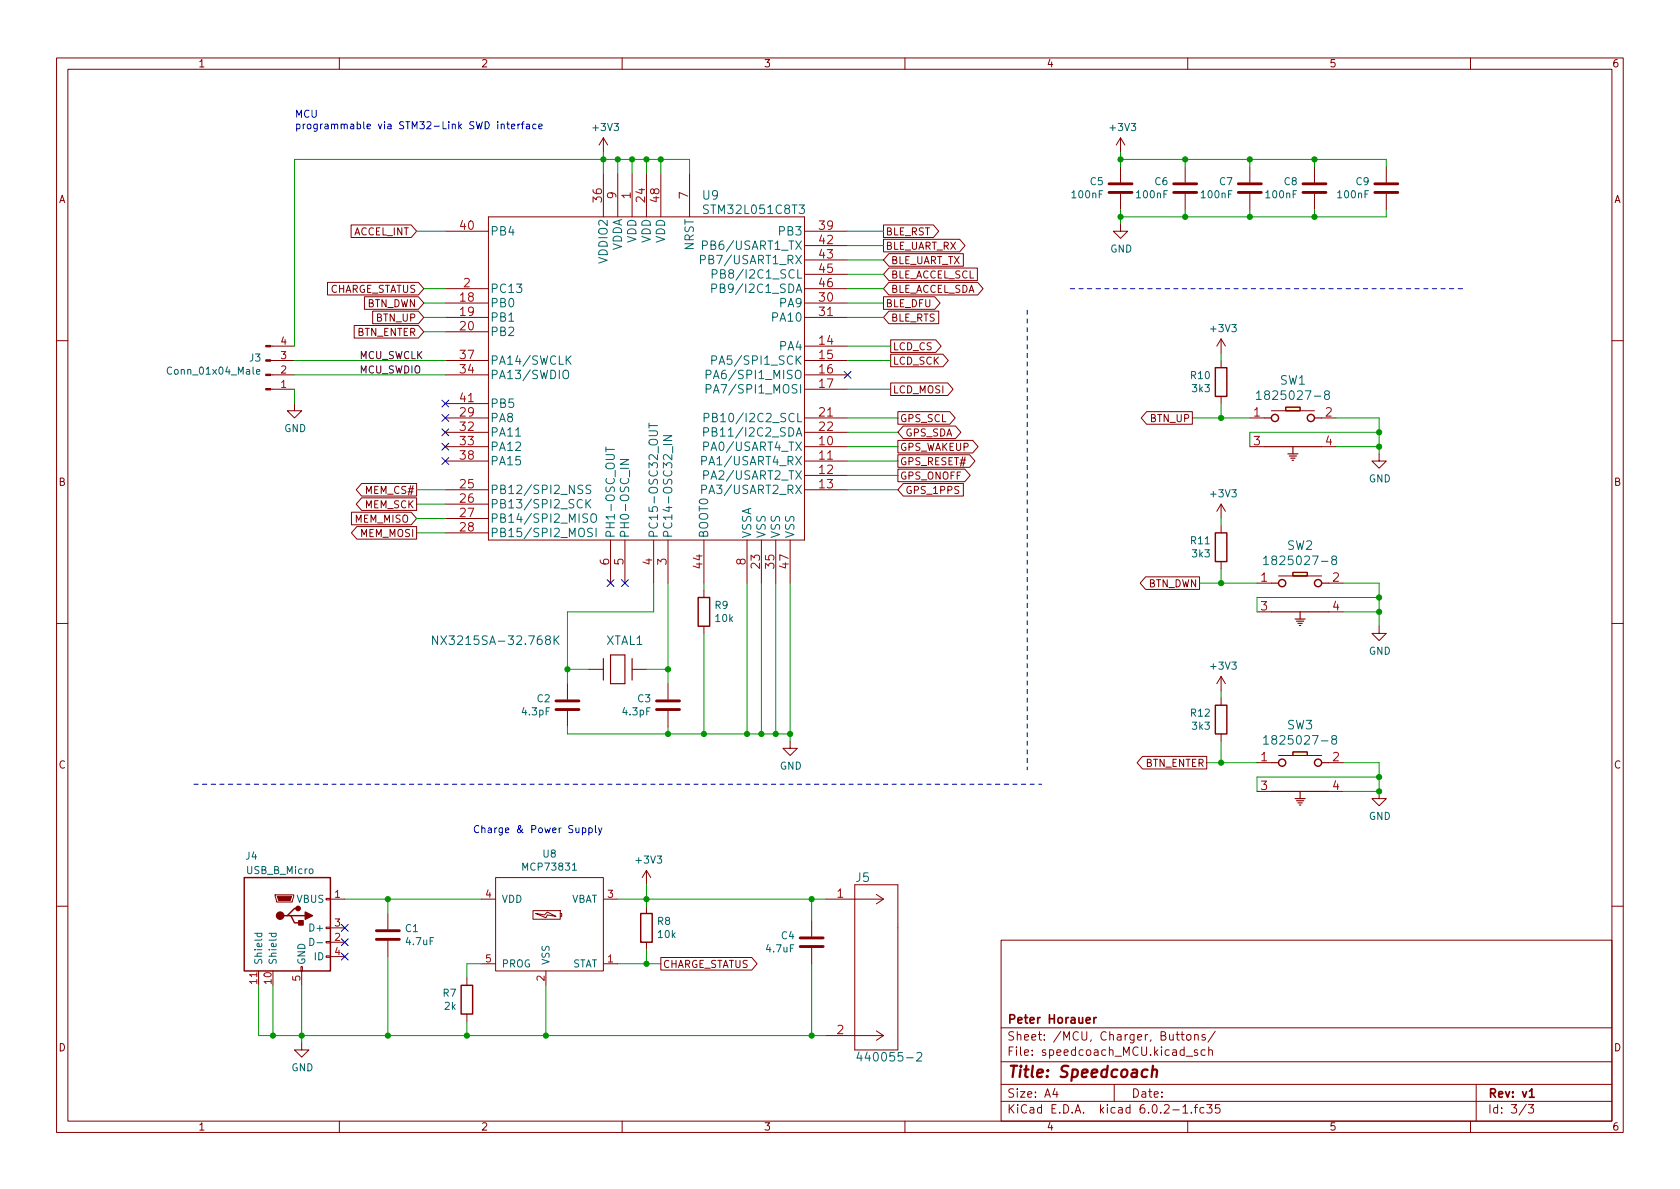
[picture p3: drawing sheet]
<svg xmlns="http://www.w3.org/2000/svg" width="297mm" height="210mm" viewBox="0 0 297 210" stroke-linecap="round" stroke-linejoin="round" font-family="sans-serif">
<g fill="none" stroke="#840000" stroke-width=".18">
<path d="M10 10.2h277v190.1h-277zM12 12.2h273v186.1h-273zM60 10.2v2M110 10.2v2M160 10.2v2M210 10.2v2M260 10.2v2M62.1 39.8h10.6l1 1.1-1 1.1h-10.6zM86.4 38.3h55.8v57.2h-55.8zM106.7 24.4l-.8 1.2M106.7 24.4v2.5M106.7 30.7v7.6"/>
<path d="M106.7 24.4l.7 1.2M109.2 30.7v7.6M111.8 30.7v7.6M114.3 30.7v7.6M116.8 30.7v7.6M121.9 30.7v7.6M156.2 39.8h8.8l1 1.1-1 1.1h-8.8zM198.1 39.6v1.3h1.3l-1.3 1.3-1.3-1.3h1.3M198.1 24.4l-.7 1.2M198.1 24.4v2.5M198.1 29.5v2.8M198.1 34.3v2.8"/>
<path d="M198.1 24.4l.8 1.2M209.5 29.5v2.8M209.5 34.3v2.8M221 29.5v2.8M221 34.3v2.8M232.4 29.5v2.8M232.4 34.3v2.8M245.1 29.5v2.8M245.1 34.3v2.8M57.9 49.9h16.1l.9 1.1-.9 1.2h-16.1zM62.6 57.6h11.4l.9 1.1-.9 1.1h-11.4zM64.4 52.5h9.6l.9 1.1-.9 1.1h-9.6z"/>
<path d="M65.9 55h8.1l.9 1.1-.9 1.1h-8.1zM78.7 53.6h7.7M78.7 56.1h7.7M78.7 51h7.7M78.7 58.7h7.7M78.7 40.9h7.7M142.2 53.6h7.7M142.2 56.1h7.7M142.2 51h7.7M142.2 40.9h7.7M142.2 43.4h7.7M142.2 46h7.7"/>
<path d="M142.2 48.5h7.7M156.2 42.3h13.5l.9 1.1-.9 1.1h-13.5zM156.2 52.5h9.1l.9 1.1-.9 1.1h-9.1zM157.2 44.9h13.1v2.2h-13.1l-1-1.1zM157.2 49.9h15.7l.9 1.1-.9 1.2h-15.7l-1-1.2zM157.2 47.4h15.6v2.2h-15.6l-1-1.1zM157.2 55h8.8v2.2h-8.8l-1-1.1zM215.9 59.9v2.6M215.9 59.9l-.8 1.3M215.9 59.9l.8 1.3M10 60.2h2M47.9 61.2h4.2"/>
<path d="M47.9 63.7h4.2M47.9 66.3h4.2M47.9 68.8h4.2M52.1 71.4v1.2h1.2l-1.2 1.3-1.3-1.3h1.3M78.7 73.9h7.7M78.7 79h7.7M78.7 63.7h7.7M78.7 66.3h7.7M78.7 76.4h7.7M78.7 71.4h7.7M142.2 73.9h7.7M142.2 79h7.7"/>
<path d="M142.2 61.2h7.7M142.2 63.7h7.7M142.2 66.3h7.7M142.2 68.8h7.7M142.2 76.4h7.7M157.5 60.1h7.9l1 1.1-1 1.1h-7.9zM157.5 62.6h9.2l1 1.1-1 1.2h-9.2zM157.5 67.7h10.1l.9 1.1-.9 1.1h-10.1zM158.7 77.9h13.3l.9 1.1-.9 1.1h-13.3zM158.7 72.8h9.2l1 1.1-1 1.1h-9.2zM159.7 75.3h9.2l1 1.1-1 1.2h-9.2l-1-1.2zM202.7 72.8h8.1v2.2h-8.1l-.9-1.1z"/>
<path d="M215.9 63.7v1.3M215.9 70.1v1.3M221 73.9h2.5M221 79h2.5M224.8 72.6h7.6M227.3 72h2.6v.6h-2.6zM233.7 73.9h2.5M233.7 79h2.5M285 60.2h2M62.1 90.6h10.6l1 1.1-1 1.1h-10.6zM63.1 93.1h10.6v2.2h-10.6l-1-1.1zM63.9 88h9.8v2.3h-9.8l-.9-1.2z"/>
<path d="M63.9 85.5h9.8v2.2h-9.8l-.9-1.1zM78.7 81.5h7.7M78.7 86.6h7.7M78.7 89.1h7.7M78.7 91.7h7.7M78.7 94.2h7.7M107.9 95.5v7.6M110.5 95.5v7.6M115.6 95.5v7.6M118.1 95.5v7.6M124.5 95.5v7.6M132.1 95.5v7.6"/>
<path d="M134.6 95.5v7.6M137.2 95.5v7.6M139.7 95.5v7.6M142.2 81.5h7.7M142.2 84.1h7.7M142.2 86.6h7.7M158.7 80.4h12.7l1 1.1-1 1.1h-12.7zM158.7 83h11.9l.9 1.1-.9 1.1h-11.9zM159.7 85.5h10.6v2.2h-10.6l-1-1.1zM215.9 89.1v2.6M215.9 93v1.2M215.9 99.3v1.3"/>
<path d="M215.9 89.1l-.8 1.3M215.9 89.1l.8 1.3M243.8 80.3v1.2h1.3l-1.3 1.3-1.2-1.3h1.2M10 110.2h2M104.1 118.4h2.6M111.8 118.4h2.5M124.5 104.4v1.3M124.5 110.7v1.3M202.5 102h9.6v2.2h-9.6l-.9-1.1zM215.9 119.6v2.6M215.9 119.6l-.8 1.3M215.9 119.6l.8 1.3"/>
<path d="M222.2 103.1h2.6M222.2 108.2h2.6M226.1 101.8h7.6M228.6 101.2h2.5v.6h-2.5zM234.9 103.1h2.6M234.9 108.2h2.6M243.8 110.7v1.3h1.3l-1.3 1.3-1.2-1.3h1.2M285 110.2h2M100.3 120.9v2.8M100.3 125.7v2.8M118.1 120.9v2.8M118.1 125.7v2.8"/>
<path d="M139.7 131.1v1.2h1.3l-1.3 1.3-1.3-1.3h1.3M202 133.8h11.4v2.2h-11.4l-.9-1.1zM215.9 123.4v1.3M215.9 129.8v1.3M222.2 134.9h2.6M222.2 139.9h2.6M226.1 133.6h7.6M228.6 133h2.5v.6h-2.5zM234.9 134.9h2.6M234.9 139.9h2.6M243.8 139.9v1.3h1.3l-1.3 1.3-1.2-1.3h1.2M48.6 158.2h3.3v.3l-.2 1h-2.8z"/>
<path d="M57.7 158.9h.7v.2h-.7zM58.4 159h2.6M85.1 159h2.5M87.6 155.2h19.1v16.5h-19.1zM106.7 159h2.5M114.3 153.9l-.8 1.3M114.3 153.9v2.6M114.3 153.9l.8 1.3M146 159h10.2M151.1 156.5h7.6v29.2h-7.6zM154.9 158.2l1.3 .8M156.2 159l-1.3 .8"/>
<path d="M10 160.2h2M45.7 171.7v2.5M53.2 170.9h.3v.8h-.3zM53.3 171.7v2.5M57.7 169h.7v.3h-.7zM57.7 166.5h.7v.2h-.7zM57.7 164h.7v.2h-.7zM58.4 166.6h2.6M58.4 164.1h2.6M58.4 169.2h2.6M68.6 161.5v2.8M68.6 166.4v2.8"/>
<path d="M82.5 173v1.2M82.5 179.3v1.3M85.1 170.4h2.5M94.2 161h4.9v1.6h-4.9zM94.7 161.5l1.6 .3 .5-.5 1.5 .7-1.5-.2-.3 .5zM96.5 171.7v2.5M99.1 161.5h.2v.5h-.2M106.7 170.4h2.5M114.3 160.3v1.2M114.3 166.6v1.3M116.8 169.3h16.1l1 1.1-1 1.1h-16.1zM143.5 162.8v2.8"/>
<path d="M143.5 167.6v2.8M177 166.3h108v32h-108zM285 160.2h2M53.3 184.4v1.3h1.3l-1.3 1.2-1.2-1.2h1.2M60 198.3v2M110 198.3v2M146 183.1h10.2M154.9 182.3l1.3 .8M156.2 183.1l-1.3 .9M160 198.3v2M177 194.8h108M177 191.8h108"/>
<path d="M177 187.8h108M177 181.8h108M186.5 192.5l-.4 1h1M186.9 193v1M197 191.8v3M207.9 182.9h.6M208.1 182.4v1.3l.4 .2M208.8 182.9h.6M209 182.4v1.3l.4 .2M209.1 195.8l.5-.5v1.5M209.1 196.8h.9M209.7 186.8h1.2"/>
<path d="M209.9 183l.4-.1 .3 .3v.4l-.3 .3h-.4l-.1-.3v-.4zM210 198.3v2M210.6 196.7v.1M211.1 195.8h.6M211.2 183.1l.2-.2 .4 .1 .1 .9M211.2 182.9v1M211.7 195.3l-.3 .2v1.3M211.7 185.7l-.3-.1-.3 .2 .1 .3 .5 .1v.4h-.6M212.9 195.9l-.5-.1-.3 .3v.4l.2 .3h.6M213.1 185.7l-.5-.1-.2 .3v.4l.1 .3h.6M213.1 183l-.4-.1-.2 .2 .1 .3 .5 .1v.4h-.6M213.4 195.3h.9l-.5 .6 .4 .1v.7l-.2 .1h-.4l-.2-.1"/>
<path d="M213.7 185.8l.2-.2 .4 .1 .1 .9M213.7 185.1v1.5M214.9 182.4l-1.3 1.9M215.6 195.3h-.7v.7l.2-.1 .5 .1 .1 .2-.1 .5-.2 .1-.5-.1M260 198.3v2M261 191.8v6.5M269.9 195.3l-1.3 1.9M270.2 195.3h1l-.6 .6 .5 .1v.7l-.2 .1h-.5l-.2-.1"/>
</g>
<path d="M193.4 179.9v1M193.8 179.9l-.2 .1-.2 .2M192.1 180.4l.7-.1-.1-.3-.4-.1-.2 .2v.8h.6M270.4 193l.4-.5v1.5M270.4 194h.9" fill="none" stroke="#840000" stroke-width=".3"/>
<path d="M202.9 189.2a.66 .66 0 0 0-1 .3l-.1 .6 .2 .3 .2 .1 .6-.1M203.8 189.3a.49 .49 0 0 1 .8 .1l-.1 1.1M203.9 188.5l-.3 2" fill="none" stroke="#840000" stroke-width=".4"/>
<g fill="none" stroke="#840000" stroke-width=".25">
<path d="M214.9 65h2v5.1h-2zM214.9 94.2h2v5.1h-2zM123.4 105.7h2.1v5h-2.1zM214.9 124.7h2v5.1h-2zM43.2 155.2h15.2v16.5h-15.2zM50.8 161.9h.6l.7 1.3h1.2M51.4 161.9h2.6M52.7 160.6h-.6l-1.3 1.3h-.6M81.5 174.2h2.1v5.1h-2.1zM113.3 161.5h2v5.1h-2z"/>
<circle cx="225.4" cy="73.9" r=".63"/>
<circle cx="231.8" cy="73.9" r=".63"/>
<circle cx="226.7" cy="103.1" r=".63"/>
<circle cx="233" cy="103.1" r=".63"/>
<circle cx="226.7" cy="134.9" r=".63"/>
<circle cx="233" cy="134.9" r=".63"/>
</g>
<g fill="#840000" stroke="#840000" stroke-width=".25">
<path d="M54 161.3l1.2 .6-1.2 .7z"/>
<path d="M52.8 162.8h.8v.8h-.8z"/>
<circle cx="49.5" cy="161.9" r=".63"/>
<circle cx="52.7" cy="160.6" r=".38"/>
</g>
<g fill="#840000" stroke="#840000" stroke-width=".18">
<path d="M49 158.5h2.6l-.3 .8h-2z"/>
<path d="M47 61.1h.9v.2h-.9z"/>
<path d="M47 63.6h.9v.3h-.9z"/>
<path d="M47 66.2h.9v.2h-.9z"/>
<path d="M47 68.7h.9v.3h-.9z"/>
</g>
<g fill="none" stroke="#006464" stroke-width=".18">
<path d="M123.9 45.9h.7l.1-.3-.1-.3-.2-.2h-.5v1.5M124.2 43.4l.7-.1 .2-.2-.1-.3-.2-.2h-.6v1.5M125.9 51l.7-.1 .1-.2-.1-.3-.2-.2h-.5v1.5M125.9 48.5l.7-.1 .2-.2-.1-.4-.2-.1h-.6v1.5M45.4 65.8l.6-.2-.1-.2-.4-.1-.1 .2v.6h.5M91.2 77.1h.8M99.7 65.5a.5 .5 0 0 1 .6 0 .5 .5 0 0 1 .2 .5v.5a.5 .5 0 0 1-.5 .5 .5 .5 0 0 1-.5-.5v-.5zM100.3 63.6l.7 .8M101 62.9l-.9 .9M107.1 79v.9M107.1 79.5h1.5M114.7 76.2h1.3l.2 .3v.4l-.2 .1h-1.3"/>
<path d="M114.7 74.8v.9M114.7 75.3h1.5M117.3 77h1.5l-1.5 .9h1.5M117.3 78.6h1.5M124.4 79l.7-.1 .2-.2-.1-.4-.2-.1h-.6v1.5M124.4 76.4l.7-.1 .2-.2-.1-.3-.2-.2h-.6v1.5M124.5 73.9l.7-.1 .2-.2-.1-.4-.2-.1h-.6v1.5M124.9 66.3l.7-.1 .1-.2-.1-.4-.2-.1h-.5v1.5M124.9 68.8l.7-.1 .1-.2-.1-.3-.2-.2h-.5v1.5M125.9 63.7l.7-.1 .1-.2-.1-.3-.2-.2h-.5v1.5M222.1 69.5l.5-.4v1.5M222.1 70.6h.9"/>
<path d="M234.5 69.8l-.3-.3 .1-.2 .2-.2 .4 .1 .2 .2-.1 .2-.7 .2-.1 .3 .1 .4 .2 .1h.4l.2-.3-.1-.4-.2-.1M103 85.9l-.5-.1-.3 .1v.5l.7 .2 .1 .4-.3 .3-.5-.1M103.6 88.3v1.5M103.8 89l.7 .8M104.5 85.9l-.6-.1-.3 .3 .1 .3 .7 .3v.4l-.2 .2-.6-.1M104.5 88.3l-.9 .9M104.5 91.1a.5 .5 0 0 1 .6-.2 .5 .5 0 0 1 .4 .5v.5a.5 .5 0 0 1-.5 .5 .5 .5 0 0 1-.5-.5zM104.7 93.5l-.5-.1-.2 .2v.4l.6 .3 .1 .3-.2 .3-.6-.1M105.4 93.4v1.5M109.7 81.3h1.5l-1.5 .8h1.5M124.1 81.5l.7-.1 .1-.2v-.3l-.3-.2h-.5v1.5M124.1 86.6l.7-.1 .1-.2v-.4l-.3-.1h-.5v1.5"/>
<path d="M124.4 84h.7l.2-.3-.1-.3-.2-.2h-.6v1.5M223.4 98.8l.4-.5v1.5M223.4 99.8h.9M235.7 99l-.2-.3v-.2l.2-.2 .5 .1 .1 .2v.2l-.7 .2-.1 .3v.4l.2 .1h.5l.1-.2v-.5l-.3-.1M77.4 112.4v1.6l-.9-1.6v1.6M98 112.4v1.6M98.2 113.1l.6 .9M98.8 112.4l-.8 .9M223.4 130.5l.4-.4v1.5M223.4 131.6h.9M235.7 130.7l-.2-.3v-.2l.2-.1h.5l.1 .3v.2l-.7 .2-.1 .2v.5l.2 .1 .5-.1 .1-.2v-.4l-.3-.2M101.2 153.9h.7"/>
<path d="M45 165h1.3M45.5 165l-.1 .4 .3 .2 .5-.1v-.5M47.6 165h1.2M48 165v.4l.2 .2 .6-.1v-.5M54.8 165.9a.64 .64 0 0 1 .7 .7 .64 .64 0 0 1-.7 .6zM56.1 166.7h.9M151.9 186l-.4 1.1h1M162.1 186.2l.6-.1 .2 .1 .1 .3-1 1.1h1"/>
</g>
<g fill="none" stroke="#840000" stroke-width=".51">
<path d="M196.1 32.5h4.1M196.1 34h4.1M207.5 32.5h4.1M207.5 34h4.1M218.9 32.5h4.1M218.9 34h4.1M230.4 32.5h4M230.4 34h4M243.1 32.5h4M243.1 34h4M98.3 123.9h4.1M98.3 125.5h4.1"/>
<path d="M116.1 123.9h4M116.1 125.5h4M66.5 166.1h4.1M66.5 164.6h4.1M141.5 165.9h4M141.5 167.4h4"/>
</g>
<g fill="none" stroke="#840000" stroke-width=".2">
<path d="M223.5 79h10.2M223.5 73.9h1.3M228.6 79v1.3M232.4 73.9h1.3M227.7 80.3h1.8M228 80.6h1.2M228.2 81h.8M228.5 81.4h.2M106.7 116.5v3.8M107.9 115.8h2.6v5.1h-2.6zM111.8 116.5v3.8M224.8 108.2h10.1"/>
<path d="M224.8 103.1h1.3M229 109.5h1.8M229.2 109.8h1.3M229.5 110.2h.8M229.7 110.6h.3M229.9 108.2v1.3M233.7 103.1h1.2M224.8 139.9h10.1M224.8 134.9h1.3M229.9 139.9v1.3M233.7 134.9h1.2M229 141.2h1.8"/>
<path d="M229.2 141.6h1.3M229.5 142h.8M229.7 142.4h.3"/>
</g>
<g fill="#ffffc2" stroke="#ffffc2" stroke-width=".18">
<path d="M228.6 101.2h2.5v.6h-2.5z"/>
<path d="M227.3 72h2.6v.6h-2.6z"/>
<path d="M228.6 133h2.5v.6h-2.5z"/>
</g>
<g fill="none" stroke="#0000c2" stroke-width=".18">
<path d="M88.6 22.1l.2-.2 .3 .1 .1 .8M89.6 21.9h.5M89.8 21.5v1.1l.3 .2M90.4 22.4l.6-.2v-.2l-.4-.1-.2 .2 .1 .6h.5M91.6 21.9v.9M91.9 21.9l-.3 .3M92.2 21.9h.5M92.7 21.5l-.3 .2v1.1M93.1 22h.5v.8M93.6 22.2l-.4 .1-.2 .2 .2 .3 .4-.1M94.8 22l-.4-.1-.2 .3 .1 .5h.5M95.3 22.4l.6-.2-.1-.2-.4-.1-.1 .2v.6h.5"/>
<path d="M84.7 146.1a.6 .6 0 0 0-.9 .4 .6 .6 0 0 0 .6 .7l.3-.1M85.2 146.5l.2-.1 .3 .1v.7M85.2 146v1.2M105.8 146.4l.3 .8M106.4 146.4l-.4 1.1-.2 .2"/>
</g>
<path d="M181.6 54.9v81.2M189.2 51h69.9M34.3 138.7h149.8" fill="none" stroke="#0000c2" stroke-width=".18" stroke-dasharray=".8 .8"/>
<g fill="none" stroke="#009600" stroke-width=".18">
<path d="M106.7 26.9v3.8M109.2 28.2v2.5M111.8 28.2v2.5M114.3 28.2v2.5M116.8 28.2v2.5M121.9 30.7v-2.5h-69.8v33M198.1 28.2h47v1.3M198.1 26.9v2.6M198.1 37.1v2.5M209.5 28.2v1.3M209.5 37.1v1.2M221 28.2v1.3"/>
<path d="M221 37.1v1.2M232.4 28.2v1.3M232.4 37.1v1.2M245.1 37.1v1.2h-47M73.7 40.9h5M74.9 58.7h3.8M74.9 56.1h3.8M74.9 51h3.8M74.9 53.6h3.8M149.9 56.1h6.3M149.9 40.9h6.3M149.9 51h6.3"/>
<path d="M149.9 53.6h6.3M149.9 43.4h6.3M149.9 46h6.3M149.9 48.5h6.3M52.1 63.7h26.6M52.1 66.3h26.6M52.1 68.8v2.6M149.9 73.9h8.8M149.9 63.7h7.6M149.9 79h8.8M149.9 61.2h7.6M149.9 68.8h7.6"/>
<path d="M149.9 76.4h8.8M210.8 73.9h10.2M215.9 62.5v1.2M215.9 71.4v2.5M236.2 73.9h7.6v6.4M236.2 79h7.6M243.8 76.4h-22.8v2.6M73.7 86.6h5M73.7 94.2h5M73.7 91.7h5M73.7 89.1h5M149.9 86.6h8.8"/>
<path d="M149.9 84.1h8.8M149.9 81.5h8.8M215.9 91.7v1.3M100.3 118.4h3.8M114.3 118.4h3.8M115.6 103.1v5.1h-15.3v12.7M118.1 103.1v17.8M124.5 103.1v1.3M124.5 112v17.8M132.1 103.1v26.7M134.6 103.1v26.7M137.2 103.1v26.7"/>
<path d="M139.7 103.1v28M212.1 103.1h10.1M215.9 100.6v2.5M237.5 108.2h6.3M237.5 103.1h6.3v7.6M243.8 105.7h-21.6v2.5M100.3 128.5v1.3h39.4M118.1 128.5v1.3M213.4 134.9h8.8M215.9 122.2v1.2M215.9 131.1v3.8M237.5 134.9h6.3v5h-6.3"/>
<path d="M243.8 137.4h-21.6v2.5M61 159h24.1M68.6 159v2.5M109.2 159h36.8M114.3 156.5v3.8M143.5 159v3.8M45.7 174.2v8.9h100.3M48.3 174.2v8.9M53.3 174.2v10.2M68.6 169.2v13.9M85.1 170.4h-2.6v2.6M96.5 174.2v8.9"/>
<path d="M109.2 170.4h7.6M114.3 167.9v2.5M143.5 170.4v12.7M82.5 180.6v2.5"/>
</g>
<g fill="none" stroke="#000084" stroke-width=".18">
<path d="M78.1 78.4l1.2 1.2M78.1 70.8l1.2 1.2M78.1 73.3l1.2 1.2M78.1 75.8l1.2 1.3M79.3 78.4l-1.2 1.2M79.3 70.8l-1.2 1.2M79.3 73.3l-1.2 1.2M79.3 75.8l-1.2 1.3M149.3 65.7l1.2 1.2M150.5 65.7l-1.2 1.2M78.1 80.9l1.2 1.2M79.3 80.9l-1.2 1.2"/>
<path d="M107.3 102.5l1.3 1.2M108.6 102.5l-1.3 1.2M109.9 102.5l1.2 1.2M111.1 102.5l-1.2 1.2M60.4 166l1.2 1.2M60.4 163.5l1.2 1.2M60.4 168.5l1.2 1.3M61.6 166l-1.2 1.2M61.6 163.5l-1.2 1.2M61.6 168.5l-1.2 1.3"/>
</g>
<g fill="#009600" stroke="#009600" stroke-width=".18">
<circle cx="221" cy="38.3" r=".46"/>
<circle cx="232.4" cy="38.3" r=".46"/>
<circle cx="209.5" cy="38.3" r=".46"/>
<circle cx="198.1" cy="38.3" r=".46"/>
<circle cx="215.9" cy="73.9" r=".46"/>
<circle cx="116.8" cy="28.2" r=".46"/>
<circle cx="114.3" cy="28.2" r=".46"/>
<circle cx="111.8" cy="28.2" r=".46"/>
<circle cx="109.2" cy="28.2" r=".46"/>
<circle cx="106.7" cy="28.2" r=".46"/>
<circle cx="215.9" cy="134.9" r=".46"/>
<circle cx="243.8" cy="139.9" r=".46"/>
<circle cx="243.8" cy="137.4" r=".46"/>
<circle cx="243.8" cy="108.2" r=".46"/>
<circle cx="221" cy="28.2" r=".46"/>
<circle cx="232.4" cy="28.2" r=".46"/>
<circle cx="209.5" cy="28.2" r=".46"/>
<circle cx="198.1" cy="28.2" r=".46"/>
<circle cx="243.8" cy="105.7" r=".46"/>
<circle cx="243.8" cy="79" r=".46"/>
<circle cx="243.8" cy="76.4" r=".46"/>
<circle cx="215.9" cy="103.1" r=".46"/>
<circle cx="96.5" cy="183.1" r=".46"/>
<circle cx="139.7" cy="129.8" r=".46"/>
<circle cx="137.2" cy="129.8" r=".46"/>
<circle cx="132.1" cy="129.8" r=".46"/>
<circle cx="134.6" cy="129.8" r=".46"/>
<circle cx="114.3" cy="159" r=".46"/>
<circle cx="124.5" cy="129.8" r=".46"/>
<circle cx="143.5" cy="183.1" r=".46"/>
<circle cx="143.5" cy="159" r=".46"/>
<circle cx="114.3" cy="170.4" r=".46"/>
<circle cx="100.3" cy="118.4" r=".46"/>
<circle cx="118.1" cy="118.4" r=".46"/>
<circle cx="118.1" cy="129.8" r=".46"/>
<circle cx="48.3" cy="183.1" r=".46"/>
<circle cx="68.6" cy="183.1" r=".46"/>
<circle cx="68.6" cy="159" r=".46"/>
<circle cx="82.5" cy="183.1" r=".46"/>
<circle cx="53.3" cy="183.1" r=".46"/>
</g>
<text font-size="2.8" fill="#840000" x="178" y="190.6">Title: Speedcoach</text>
<g font-size="2.1" fill="#a90000">
<text x="106.4" y="35.7" transform="rotate(-90 106.4 35.7)">36</text>
<text x="109" y="35.1" transform="rotate(-90 109 35.1)">9</text>
<text x="111.5" y="35.1" transform="rotate(-90 111.5 35.1)">1</text>
<text x="114" y="35.7" transform="rotate(-90 114 35.7)">24</text>
<text x="116.6" y="35.7" transform="rotate(-90 116.6 35.7)">48</text>
<text x="121.7" y="35.1" transform="rotate(-90 121.7 35.1)">7</text>
<text x="81.4" y="40.6">40</text>
<text x="144.9" y="40.6">39</text>
<text x="144.9" y="43.2">42</text>
<text x="144.9" y="45.7">43</text>
<text x="81.4" y="53.3">18</text>
<text x="82" y="50.8">2</text>
<text x="144.9" y="53.3">30</text>
<text x="144.9" y="48.3">45</text>
<text x="144.9" y="50.8">46</text>
<text x="81.4" y="55.9">19</text>
<text x="81.4" y="58.4">20</text>
<text x="144.9" y="55.9">31</text>
<text x="81.4" y="63.5">37</text>
<text x="144.9" y="61">14</text>
<text x="144.9" y="63.5">15</text>
<text x="81.4" y="66">34</text>
<text x="81.4" y="71.1">41</text>
<text x="144.9" y="66">16</text>
<text x="144.9" y="68.6">17</text>
<text x="81.4" y="73.7">29</text>
<text x="81.4" y="76.2">32</text>
<text x="144.9" y="73.7">21</text>
<text x="144.9" y="76.2">22</text>
<text x="221.7" y="73.7">1</text>
<text x="234.4" y="73.7">2</text>
<text x="81.4" y="78.7">33</text>
<text x="81.4" y="81.3">38</text>
<text x="144.9" y="78.7">10</text>
<text x="144.9" y="81.3">11</text>
<text x="144.9" y="83.8">12</text>
<text x="221.7" y="78.7">3</text>
<text x="234.4" y="78.7">4</text>
<text x="81.4" y="86.4">25</text>
<text x="81.4" y="88.9">26</text>
<text x="144.9" y="86.4">13</text>
<text x="81.4" y="91.4">27</text>
<text x="81.4" y="94">28</text>
<text x="107.7" y="99.9" transform="rotate(-90 107.7 99.9)">6</text>
<text x="110.2" y="99.9" transform="rotate(-90 110.2 99.9)">5</text>
<text x="115.3" y="99.9" transform="rotate(-90 115.3 99.9)">4</text>
<text x="117.9" y="99.9" transform="rotate(-90 117.9 99.9)">3</text>
<text x="124.2" y="100.5" transform="rotate(-90 124.2 100.5)">44</text>
<text x="131.8" y="99.9" transform="rotate(-90 131.8 99.9)">8</text>
<text x="134.4" y="100.5" transform="rotate(-90 134.4 100.5)">23</text>
<text x="136.9" y="100.5" transform="rotate(-90 136.9 100.5)">35</text>
<text x="139.4" y="100.5" transform="rotate(-90 139.4 100.5)">47</text>
<text x="222.9" y="102.9">1</text>
<text x="222.9" y="107.9">3</text>
<text x="235.6" y="102.9">2</text>
<text x="235.6" y="107.9">4</text>
<text x="222.9" y="134.6">1</text>
<text x="235.6" y="134.6">2</text>
<text x="222.9" y="139.7">3</text>
<text x="235.6" y="139.7">4</text>
<text x="148" y="158.7">1</text>
<text x="148" y="182.9">2</text>
</g>
<g font-size="2.1" fill="#006464">
<text x="124.3" y="35.3">U9</text>
<text x="86.6" y="41.6">PB4</text>
<text x="124.9" y="37.8">STM32L051C8T3</text>
<text x="137.9" y="41.6">PB3</text>
<text x="107.4" y="46.4" transform="rotate(-90 107.4 46.4)">VDDIO2</text>
<text x="110" y="44.5" transform="rotate(-90 110 44.5)">VDDA</text>
<text x="112.5" y="43" transform="rotate(-90 112.5 43)">VDD</text>
<text x="115" y="43" transform="rotate(-90 115 43)">VDD</text>
<text x="117.6" y="43" transform="rotate(-90 117.6 43)">VDD</text>
<text x="122.7" y="44.3" transform="rotate(-90 122.7 44.3)">NRST</text>
<text x="124.9" y="46.7">PB7/USART1_RX</text>
<text x="125.2" y="44.2">PB6/USART1_TX</text>
<text x="86.6" y="51.8">PC13</text>
<text x="127.4" y="51.8">PB9/I2C1_SDA</text>
<text x="127.6" y="49.3">PB8/I2C1_SCL</text>
<text x="86.6" y="54.3">PB0</text>
<text x="86.6" y="56.9">PB1</text>
<text x="86.6" y="59.4">PB2</text>
<text x="136.8" y="56.9">PA10</text>
<text x="137.9" y="54.3">PA9</text>
<text x="86.6" y="64.5">PA14/SWCLK</text>
<text x="127.3" y="64.5">PA5/SPI1_SCK</text>
<text x="137.9" y="62">PA4</text>
<text x="86.6" y="67">PA13/SWDIO</text>
<text x="126.3" y="67">PA6/SPI1_MISO</text>
<text x="126.3" y="69.6">PA7/SPI1_MOSI</text>
<text x="223.5" y="70.7">1825027-8</text>
<text x="226.3" y="68">SW1</text>
<text x="86.6" y="74.7">PA8</text>
<text x="86.6" y="77.2">PA11</text>
<text x="86.6" y="72.1">PB5</text>
<text x="126.2" y="77.2">PB11/I2C2_SDA</text>
<text x="126.4" y="74.7">PB10/I2C2_SCL</text>
<text x="86.6" y="79.7">PA12</text>
<text x="86.6" y="82.3">PA15</text>
<text x="124.9" y="82.3">PA1/USART4_RX</text>
<text x="125.2" y="79.7">PA0/USART4_TX</text>
<text x="86.6" y="87.4">PB12/SPI2_NSS</text>
<text x="86.6" y="89.9">PB13/SPI2_SCK</text>
<text x="124.9" y="87.4">PA3/USART2_RX</text>
<text x="125.2" y="84.8">PA2/USART2_TX</text>
<text x="86.6" y="92.4">PB14/SPI2_MISO</text>
<text x="86.6" y="95">PB15/SPI2_MOSI</text>
<text x="108.7" y="95.2" transform="rotate(-90 108.7 95.2)">PH1-OSC_OUT</text>
<text x="111.2" y="95.2" transform="rotate(-90 111.2 95.2)">PH0-OSC_IN</text>
<text x="116.3" y="95.2" transform="rotate(-90 116.3 95.2)">PC15-OSC32_OUT</text>
<text x="118.9" y="95.2" transform="rotate(-90 118.9 95.2)">PC14-OSC32_IN</text>
<text x="125.2" y="95.2" transform="rotate(-90 125.2 95.2)">BOOT0</text>
<text x="132.8" y="95.2" transform="rotate(-90 132.8 95.2)">VSSA</text>
<text x="135.4" y="95.2" transform="rotate(-90 135.4 95.2)">VSS</text>
<text x="137.9" y="95.2" transform="rotate(-90 137.9 95.2)">VSS</text>
<text x="140.4" y="95.2" transform="rotate(-90 140.4 95.2)">VSS</text>
<text x="224.8" y="99.9">1825027-8</text>
<text x="227.6" y="97.2">SW2</text>
<text x="78" y="114">NX3215SA-32.768K</text>
<text x="107.1" y="114">XTAL1</text>
<text x="224.8" y="131.7">1825027-8</text>
<text x="227.6" y="129">SW3</text>
<text x="151.4" y="156">J5</text>
<text x="152.8" y="187.7">440055-2</text>
</g>
<g font-size="2.1" fill="#840000">
<text x="178" y="184">Sheet: /MCU, Charger, Buttons/</text>
<text x="178" y="181">Peter Horauer</text>
<text x="178" y="186.7">File: speedcoach_MCU.kicad_sch</text>
<text x="178" y="196.9">KiCad E.D.A. kicad 6.0.2-1.fc35</text>
<text x="178" y="194.1">Size: A4</text>
<text x="200" y="194.1">Date:</text>
<text x="263" y="194.1">Rev: v1</text>
<text x="263" y="196.9">Id: 3/3</text>
</g>
<g font-size="1.8" fill="#840000">
<text x="35" y="11.9">1</text>
<text x="85" y="11.9">2</text>
<text x="135" y="11.9">3</text>
<text x="185" y="11.9">4</text>
<text x="235" y="11.9">5</text>
<text x="285" y="11.9">6</text>
<text x="10.3" y="35.9">A</text>
<text x="285.3" y="35.9">A</text>
<text x="62.5" y="41.6">ACCEL_INT</text>
<text x="156.5" y="41.6">BLE_RST</text>
<text x="156.5" y="44.2">BLE_UART_RX</text>
<text x="157.5" y="46.7">BLE_UART_TX</text>
<text x="57.9" y="51.8">CHARGE_STATUS</text>
<text x="157.5" y="51.8">BLE_ACCEL_SDA</text>
<text x="157.5" y="49.2">BLE_ACCEL_SCL</text>
<text x="63" y="59.4">BTN_ENTER</text>
<text x="64.8" y="54.3">BTN_DWN</text>
<text x="66.6" y="56.9">BTN_UP</text>
<text x="156.5" y="54.3">BLE_DFU</text>
<text x="157.5" y="56.9">BLE_RTS</text>
<text x="157.8" y="61.9">LCD_CS</text>
<text x="157.8" y="64.5">LCD_SCK</text>
<text x="157.8" y="69.6">LCD_MOSI</text>
<text x="159.1" y="74.6">GPS_SCL</text>
<text x="160" y="77.2">GPS_SDA</text>
<text x="203.4" y="74.6">BTN_UP</text>
<text x="159.1" y="79.7">GPS_WAKEUP</text>
<text x="159.1" y="82.3">GPS_RESET#</text>
<text x="10.3" y="85.9">B</text>
<text x="64.5" y="89.9">MEM_SCK</text>
<text x="64.8" y="87.3">MEM_CS#</text>
<text x="159.1" y="84.8">GPS_ONOFF</text>
<text x="160" y="87.3">GPS_1PPS</text>
<text x="285.3" y="85.9">B</text>
<text x="62.8" y="92.4">MEM_MISO</text>
<text x="63.7" y="95">MEM_MOSI</text>
<text x="202.9" y="103.8">BTN_DWN</text>
<text x="10.3" y="135.9">C</text>
<text x="202.4" y="135.6">BTN_ENTER</text>
<text x="285.3" y="135.9">C</text>
<text x="117.2" y="171.2">CHARGE_STATUS</text>
<text x="10.3" y="185.9">D</text>
<text x="285.3" y="185.9">D</text>
<text x="35" y="199.9">1</text>
<text x="85" y="199.9">2</text>
<text x="135" y="199.9">3</text>
<text x="185" y="199.9">4</text>
<text x="235" y="199.9">5</text>
<text x="285" y="199.9">6</text>
</g>
<g font-size="1.8" fill="#0000c2">
<text x="52.1" y="20.8">MCU</text>
<text x="52.1" y="22.8">programmable via STM32-Link SWD interface</text>
<text x="86.6" y="147.3">Charge &amp; Power Supply</text>
</g>
<g font-size="1.8" fill="#006464">
<text x="105" y="23.2">+3V3</text>
<text x="196.4" y="23.2">+3V3</text>
<text x="189.7" y="35">100nF</text>
<text x="192.8" y="32.7">C5</text>
<text x="201.1" y="35">100nF</text>
<text x="204.2" y="32.7">C6</text>
<text x="212.5" y="35">100nF</text>
<text x="215.6" y="32.7">C7</text>
<text x="223.9" y="35">100nF</text>
<text x="227.1" y="32.7">C8</text>
<text x="236.6" y="35">100nF</text>
<text x="239.8" y="32.7">C9</text>
<text x="196.3" y="44.6">GND</text>
<text x="214.2" y="58.7">+3V3</text>
<text x="44.1" y="63.9">J3</text>
<text x="30.1" y="66.2">Conn_01x04_Male</text>
<text x="210.6" y="67">R10</text>
<text x="210.9" y="69.3">3k3</text>
<text x="50.2" y="76.4">GND</text>
<text x="214.2" y="87.9">+3V3</text>
<text x="242" y="85.3">GND</text>
<text x="210.6" y="96.2">R11</text>
<text x="210.9" y="98.5">3k3</text>
<text x="126.4" y="107.7">R9</text>
<text x="126.6" y="110">10k</text>
<text x="214.2" y="118.4">+3V3</text>
<text x="242" y="115.8">GND</text>
<text x="95" y="124.2">C2</text>
<text x="112.8" y="124.2">C3</text>
<text x="92.4" y="126.5">4.3pF</text>
<text x="110.2" y="126.5">4.3pF</text>
<text x="210.6" y="126.7">R12</text>
<text x="210.9" y="129">3k3</text>
<text x="137.9" y="136.1">GND</text>
<text x="242" y="145">GND</text>
<text x="43.5" y="152">J4</text>
<text x="43.7" y="154.6">USB_B_Micro</text>
<text x="92.7" y="153.9">MCP73831</text>
<text x="96" y="151.6">U8</text>
<text x="112.6" y="152.7">+3V3</text>
<text x="52.5" y="159.6">VBUS</text>
<text x="88.6" y="159.6">VDD</text>
<text x="100.8" y="159.6">VBAT</text>
<text x="55.1" y="164.7">D+</text>
<text x="71.7" y="164.8">C1</text>
<text x="71.9" y="167.1">4.7uF</text>
<text x="116.3" y="163.5">R8</text>
<text x="116.4" y="165.9">10k</text>
<text x="138.2" y="166.1">C4</text>
<text x="46.4" y="170.7" transform="rotate(-90 46.4 170.7)">Shield</text>
<text x="48.9" y="170.7" transform="rotate(-90 48.9 170.7)">Shield</text>
<text x="54" y="170.7" transform="rotate(-90 54 170.7)">GND</text>
<text x="55.6" y="169.8">ID</text>
<text x="88.6" y="171.1">PROG</text>
<text x="97.2" y="170.7" transform="rotate(-90 97.2 170.7)">VSS</text>
<text x="101" y="171.1">STAT</text>
<text x="135.6" y="168.4">4.7uF</text>
<text x="78.3" y="176.2">R7</text>
<text x="78.6" y="178.6">2k</text>
<text x="51.5" y="189.4">GND</text>
</g>
<g font-size="1.8" fill="#a90000">
<text x="49.7" y="63.5">3</text>
<text x="49.7" y="61">4</text>
<text x="49.7" y="68.6">1</text>
<text x="49.7" y="66">2</text>
<text x="59.2" y="158.7">1</text>
<text x="85.9" y="158.7">4</text>
<text x="107.5" y="158.7">3</text>
<text x="59.2" y="166.4">2</text>
<text x="59.2" y="163.8">3</text>
<text x="45.5" y="174" transform="rotate(-90 45.5 174)">11</text>
<text x="48" y="174" transform="rotate(-90 48 174)">10</text>
<text x="53.1" y="173.5" transform="rotate(-90 53.1 173.5)">5</text>
<text x="59.2" y="168.9">4</text>
<text x="85.9" y="170.2">5</text>
<text x="96.3" y="173.5" transform="rotate(-90 96.3 173.5)">2</text>
<text x="107.5" y="170.2">1</text>
</g>
<g font-size="1.8" fill="#0f0f0f">
<text x="63.5" y="63.5">MCU_SWCLK</text>
<text x="63.5" y="66">MCU_SWDIO</text>
</g>
</svg>
